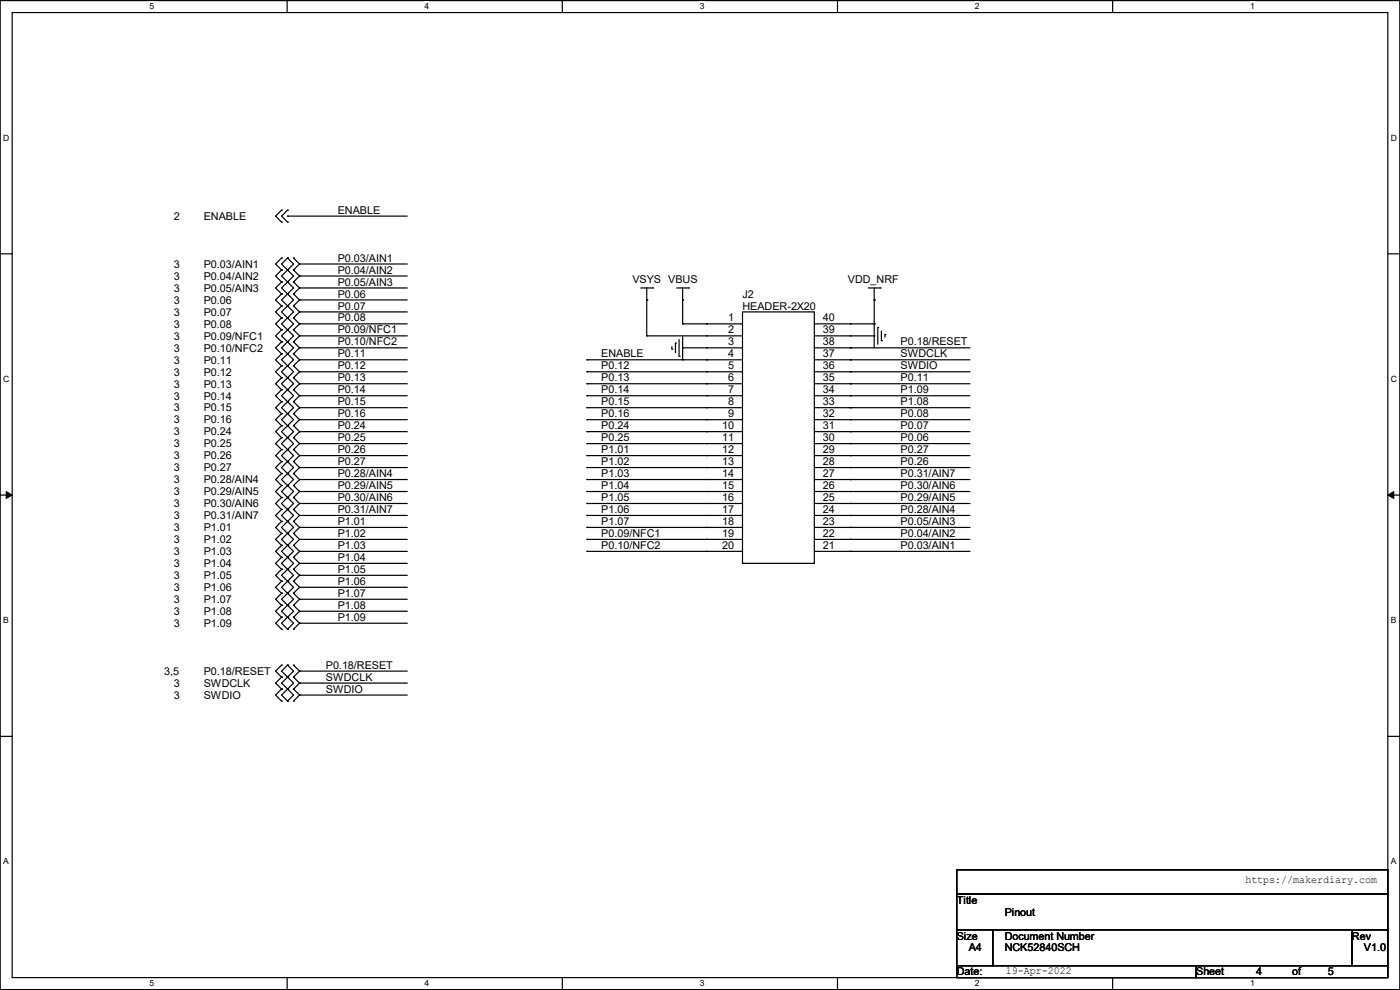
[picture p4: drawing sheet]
<svg xmlns="http://www.w3.org/2000/svg" width="297mm" height="210mm" viewBox="0 0 297 210" stroke-linecap="round" stroke-linejoin="round" font-family="sans-serif">
<path d="M0 .1h297v209.8h-297zM2.6 2.7h291.8v204.7h-291.8z" fill="none" stroke="#000" stroke-width=".25"/>
<g fill="#fff">
<path d="M31.7 .4h1v2h-1z"/>
<path d="M31.7 207.6h1v2h-1z"/>
</g>
<path d="M60.9 .1v2.6M60.9 207.4v2.5" fill="none" stroke="#000" stroke-width=".25"/>
<g fill="#fff">
<path d="M90.1 .4h1v2h-1z"/>
<path d="M90.1 207.6h1v2h-1z"/>
</g>
<path d="M119.3 .1v2.6M119.3 207.4v2.5" fill="none" stroke="#000" stroke-width=".25"/>
<g fill="#fff">
<path d="M148.5 .4h.9v2h-.9z"/>
<path d="M148.5 207.6h.9v2h-.9z"/>
</g>
<path d="M177.7 .1v2.6M177.7 207.4v2.5" fill="none" stroke="#000" stroke-width=".25"/>
<g fill="#fff">
<path d="M206.8 .4h1v2h-1z"/>
<path d="M206.8 207.6h1v2h-1z"/>
</g>
<path d="M236.1 .1v2.6M236.1 207.4v2.5" fill="none" stroke="#000" stroke-width=".25"/>
<g fill="#fff">
<path d="M265.2 .4h1v2h-1z"/>
<path d="M265.2 207.6h1v2h-1z"/>
<path d="M.7 28.2h1.2v2h-1.2z"/>
<path d="M295.1 28.2h1.2v2h-1.2z"/>
<path d="M.7 79.4h1.2v2h-1.2z"/>
<path d="M295.1 79.4h1.2v2h-1.2z"/>
</g>
<path d="M0 53.8h2.6M294.4 53.8h2.6" fill="none" stroke="#000" stroke-width=".25"/>
<g fill="#fff">
<path d="M.7 130.6h1.2v2h-1.2z"/>
<path d="M295.1 130.6h1.1v2h-1.1z"/>
</g>
<path d="M0 105h2.6M294.4 105h2.6" fill="none" stroke="#000" stroke-width=".25"/>
<path d="M1.3 104.3l1.3 .7-1.3 .7zM294.4 105l1.3-.7v1.4z" fill="#000" stroke="#000" stroke-width=".21"/>
<g fill="#fff">
<path d="M.7 181.8h1.2v2h-1.2z"/>
<path d="M295.1 181.8h1.1v2h-1.1z"/>
</g>
<g fill="none" stroke="#000" stroke-width=".25">
<path d="M59.7 54.7h.1M59.7 57.3h.1M59.7 59.8h.1M59.7 44.6h.1M59.7 47.1h.1M59.7 54.7l-1.2 1.3 1.2 1.3M59.7 59.8l-1.2 1.3 1.2 1.3M59.7 57.3l-1.2 1.2 1.2 1.3M59.7 44.6l-1.2 1.2 1.2 1.3M61 57.3h.1M61 54.7h.1M61 59.8h.1"/>
<path d="M61 44.6h.1M61 47.1h.1M61 45.8h.1M61 54.7l1.3 1.3-2.6 2.5 2.6 2.6-2.6 2.5 2.6 2.6-2.6 2.5 2.6 2.5-2.6 2.6 2.6 2.5-2.6 2.6 2.6 2.5-1.3 1.3M61 54.7l-1.3 1.3 2.6 2.5-2.6 2.6 2.6 2.5-1.3 1.3M61 44.6l-1.3 1.2 1.3 1.3M61 45.8h25.4M62.3 54.7h.1M62.3 57.3h.1M62.3 59.8h.1M62.3 54.7l1.2 1.3M62.3 57.3l1.2 1.2"/>
<path d="M62.3 59.8l1.2 1.3M63.5 58.5h.1M63.5 56h.1M63.5 56l-1.2 1.3M63.5 58.5l-1.2 1.3M63.5 58.5h22.9M63.5 56h22.9M59.7 75.1h.1M59.7 77.6h.1M59.7 67.4h.1M59.7 70h.1M59.7 62.4h.1"/>
<path d="M59.7 64.9h.1M59.7 72.5h.1M59.7 75.1l-1.2 1.2 1.2 1.3M59.7 70l-1.2 1.2 1.2 1.3M59.7 77.6l-1.2 1.3 1.2 1.2M59.7 72.5l-1.2 1.3 1.2 1.3M59.7 67.4l-1.2 1.3 1.2 1.3M59.7 62.4l-1.2 1.2 1.2 1.3M59.7 64.9l-1.2 1.3 1.2 1.2M61 77.6h.1M61 75.1h.1M61 70h.1"/>
<path d="M61 67.4h.1M61 64.9h.1M61 62.4h.1M61 72.5h.1M61 64.9l-1.3 1.3 2.6 2.5-2.6 2.5 2.6 2.6-2.6 2.5 2.6 2.6-2.6 2.5 2.6 2.5-2.6 2.6 2.6 2.5-2.6 2.6 2.6 2.5-2.6 2.5 2.6 2.6-1.3 1.3M62.3 75.1h.1M62.3 77.6h.1M62.3 67.4h.1M62.3 70h.1M62.3 62.4h.1M62.3 64.9h.1M62.3 72.5h.1"/>
<path d="M62.3 75.1l1.2 1.2M62.3 77.6l1.2 1.3M62.3 72.5l1.2 1.3M62.3 67.4l1.2 1.3M62.3 62.4l1.2 1.2M62.3 70l1.2 1.2M62.3 64.9l1.2 1.3M63.5 68.7h.1M63.5 66.2h.1M63.5 63.6h.1M63.5 61.1h.1M63.5 78.9h.1"/>
<path d="M63.5 76.3h.1M63.5 71.2h.1M63.5 73.8h.1M63.5 61.1h22.9M63.5 71.2l-1.2 1.3M63.5 76.3l-1.2 1.3M63.5 73.8l-1.2 1.3M63.5 78.9l-1.2 1.2M63.5 63.6l-1.2 1.3M63.5 68.7l-1.2 1.3M63.5 66.2l-1.2 1.2M63.5 61.1l-1.2 1.3"/>
<path d="M63.5 68.7h22.9M63.5 71.2h22.9M63.5 73.8h22.9M63.5 76.3h22.9M63.5 78.9h22.9M63.5 66.2h22.9M63.5 63.6h22.9M124.5 76.3h.1M124.5 78.9h.1M124.5 76.3h33M124.5 78.9h33M135.9 61.1h2.6"/>
<path d="M137.2 63.6h.1M137.2 71.2h.1M137.2 61.1v10.1M137.2 71.2h20.3M138.5 61.1h.1M142.5 74h.1M142.5 73.5v.5M143.3 72.8h.1M143.3 72.8v2M143.6 61.1h2.5M144.1 75.6h.1M144.1 72v3.6"/>
<path d="M144.8 63.6h.1M144.8 76.3h.1M144.8 68.7h.1M144.8 73.8h.1M144.8 61.1v7.6M144.8 71.2v5.1M144.8 68.7h12.7M144.8 73.8h12.7M146.1 61.1h.1M149.9 68.7h.1M149.9 71.2h.1M149.9 73.8h.1"/>
<path d="M149.9 76.3h.1M149.9 78.9h.1M157.5 66.2h15.3v53.3h-15.3zM172.8 68.7h12.7M172.8 71.2h12.7M172.8 73.8h33M172.8 76.3h33M172.8 78.9h33M180.4 78.9h.1M180.4 76.3h.1M180.4 73.8h.1M180.4 71.2h.1"/>
<path d="M180.4 68.7h.1M184.2 61.1h2.5M185.5 63.6h.1M185.5 68.7h.1M185.5 71.2h.1M185.5 61.1v12.7M186.2 69.5h.1M186.2 69.5v3.5M186.7 61.1h.1M187 72.3h.1M187 70.2v2.1M187.7 71h.1"/>
<path d="M187.7 71v.5M59.7 80.1h.1M59.7 82.7h.1M59.7 85.2h.1M59.7 87.8h.1M59.7 90.3h.1M59.7 92.8h.1M59.7 95.4h.1M59.7 97.9h.1M59.7 80.1l-1.2 1.3 1.2 1.3M59.7 85.2l-1.2 1.3 1.2 1.3M59.7 90.3l-1.2 1.3 1.2 1.2"/>
<path d="M59.7 82.7l-1.2 1.2 1.2 1.3M59.7 87.8l-1.2 1.2 1.2 1.3M59.7 92.8l-1.2 1.3 1.2 1.3M59.7 95.4l-1.2 1.2 1.2 1.3M59.7 97.9l-1.2 1.3 1.2 1.3M61 82.7h.1M61 80.1h.1M61 87.8h.1M61 85.2h.1M61 90.3h.1M61 92.8h.1M61 95.4h.1"/>
<path d="M61 97.9h.1M61 82.7l-1.3 1.2 2.6 2.6-2.6 2.5 2.6 2.6-2.6 2.5 2.6 2.5-2.6 2.6 2.6 2.5-2.6 2.6 2.6 2.5-2.6 2.5 2.6 2.6-2.6 2.5 1.3 1.3M62.3 80.1h.1M62.3 82.7h.1M62.3 85.2h.1M62.3 87.8h.1M62.3 90.3h.1M62.3 92.8h.1M62.3 95.4h.1M62.3 97.9h.1M62.3 80.1l1.2 1.3M62.3 85.2l1.2 1.3"/>
<path d="M62.3 90.3l1.2 1.3M62.3 82.7l1.2 1.2M62.3 92.8l1.2 1.3M62.3 87.8l1.2 1.2M62.3 95.4l1.2 1.2M62.3 97.9l1.2 1.3M63.5 99.2h.1M63.5 96.6h.1M63.5 94.1h.1M63.5 89h.1M63.5 86.5h.1M63.5 83.9h.1"/>
<path d="M63.5 81.4h.1M63.5 91.6h.1M63.5 81.4l-1.2 1.3M63.5 86.5l-1.2 1.3M63.5 83.9l-1.2 1.3M63.5 89l-1.2 1.3M63.5 96.6l-1.2 1.3M63.5 91.6l-1.2 1.2M63.5 94.1l-1.2 1.3M63.5 99.2l-1.2 1.3M63.5 81.4h22.9M63.5 83.9h22.9"/>
<path d="M63.5 86.5h22.9M63.5 89h22.9M63.5 91.6h22.9M63.5 94.1h22.9M63.5 96.6h22.9M63.5 99.2h22.9M124.5 81.4h.1M124.5 83.9h.1M124.5 86.5h.1M124.5 89h.1M124.5 91.6h.1M124.5 94.1h.1"/>
<path d="M124.5 96.6h.1M124.5 99.2h.1M124.5 81.4h33M124.5 83.9h33M124.5 86.5h33M124.5 89h33M124.5 91.6h33M124.5 94.1h33M124.5 96.6h33M124.5 99.2h33M149.9 81.4h.1M149.9 83.9h.1"/>
<path d="M149.9 86.5h.1M149.9 89h.1M149.9 91.6h.1M149.9 94.1h.1M149.9 96.6h.1M149.9 99.2h.1M172.8 81.4h33M172.8 83.9h33M172.8 86.5h33M172.8 89h33M172.8 91.6h33M172.8 94.1h33"/>
<path d="M172.8 96.6h33M172.8 99.2h33M180.4 99.2h.1M180.4 96.6h.1M180.4 94.1h.1M180.4 91.6h.1M180.4 89h.1M180.4 86.5h.1M180.4 83.9h.1M180.4 81.4h.1M59.7 108.1h.1M59.7 110.6h.1"/>
<path d="M59.7 115.7h.1M59.7 118.2h.1M59.7 113.2h.1M59.7 105.5h.1M59.7 100.5h.1M59.7 103h.1M59.7 108.1l-1.2 1.2 1.2 1.3M59.7 103l-1.2 1.3 1.2 1.2M59.7 113.2l-1.2 1.2 1.2 1.3M59.7 115.7l-1.2 1.3 1.2 1.2M59.7 118.2l-1.2 1.3 1.2 1.3M59.7 110.6l-1.2 1.3 1.2 1.3"/>
<path d="M59.7 105.5l-1.2 1.3 1.2 1.3M59.7 100.5l-1.2 1.2 1.2 1.3M61 110.6h.1M61 108.1h.1M61 118.2h.1M61 115.7h.1M61 113.2h.1M61 105.5h.1M61 103h.1M61 100.5h.1M61 100.5l-1.3 1.2 2.6 2.6-2.6 2.5 2.6 2.5-2.6 2.6 2.6 2.5-2.6 2.6 2.6 2.5-2.6 2.5 2.6 2.6-2.6 2.5 2.6 2.6-2.6 2.5 1.3 1.3M61 115.7l1.3 1.3-1.3 1.2"/>
<path d="M61 118.2l-1.3 1.3 2.6 2.5-2.6 2.6 2.6 2.5-2.6 2.6 2.6 2.5-1.3 1.3M62.3 108.1h.1M62.3 110.6h.1M62.3 115.7h.1M62.3 118.2h.1M62.3 113.2h.1M62.3 105.5h.1M62.3 100.5h.1M62.3 103h.1M62.3 113.2l1.2 1.2M62.3 108.1l1.2 1.2M62.3 115.7l1.2 1.3"/>
<path d="M62.3 110.6l1.2 1.3M62.3 118.2l1.2 1.3M62.3 105.5l1.2 1.3M62.3 100.5l1.2 1.2M62.3 103l1.2 1.3M63.5 119.5h.1M63.5 117h.1M63.5 114.4h.1M63.5 111.9h.1M63.5 109.3h.1M63.5 106.8h.1M63.5 104.3h.1"/>
<path d="M63.5 101.7h.1M63.5 104.3l-1.2 1.2M63.5 109.3l-1.2 1.3M63.5 111.9l-1.2 1.3M63.5 117l-1.2 1.2M63.5 114.4l-1.2 1.3M63.5 106.8l-1.2 1.3M63.5 119.5l-1.2 1.3M63.5 101.7l-1.2 1.3M63.5 101.7h22.9M63.5 104.3h22.9M63.5 106.8h22.9"/>
<path d="M63.5 109.3h22.9M63.5 111.9h22.9M63.5 114.4h22.9M63.5 117h22.9M63.5 119.5h22.9M124.5 101.7h.1M124.5 104.3h.1M124.5 106.8h.1M124.5 109.3h.1M124.5 111.9h.1M124.5 114.4h.1M124.5 117h.1"/>
<path d="M124.5 101.7h33M124.5 104.3h33M124.5 106.8h33M124.5 109.3h33M124.5 111.9h33M124.5 114.4h33M124.5 117h33M149.9 101.7h.1M149.9 104.3h.1M149.9 106.8h.1M149.9 109.3h.1M149.9 111.9h.1"/>
<path d="M149.9 114.4h.1M149.9 117h.1M172.8 101.7h33M172.8 104.3h33M172.8 106.8h33M172.8 109.3h33M172.8 111.9h33M172.8 114.4h33M172.8 117h33M180.4 117h.1M180.4 114.4h.1M180.4 111.9h.1"/>
<path d="M180.4 109.3h.1M180.4 106.8h.1M180.4 104.3h.1M180.4 101.7h.1M59.7 120.8h.1M59.7 123.3h.1M59.7 125.9h.1M59.7 128.4h.1M59.7 130.9h.1M59.7 133.5h.1M59.7 120.8l-1.2 1.2 1.2 1.3M59.7 123.3l-1.2 1.3 1.2 1.3"/>
<path d="M59.7 125.9l-1.2 1.2 1.2 1.3M59.7 128.4l-1.2 1.3 1.2 1.2M59.7 130.9l-1.2 1.3 1.2 1.3M61 120.8h.1M61 123.3h.1M61 125.9h.1M61 130.9h.1M61 128.4h.1M61 133.5h.1M62.3 120.8h.1M62.3 123.3h.1M62.3 125.9h.1"/>
<path d="M62.3 128.4h.1M62.3 130.9h.1M62.3 133.5h.1M62.3 120.8l1.2 1.2M62.3 123.3l1.2 1.3M62.3 125.9l1.2 1.2M62.3 128.4l1.2 1.3M62.3 130.9l1.2 1.3M63.5 129.7h.1M63.5 127.1h.1M63.5 124.6h.1M63.5 122h.1"/>
<path d="M63.5 132.2h.1M63.5 122l-1.2 1.3M63.5 124.6l-1.2 1.3M63.5 129.7l-1.2 1.2M63.5 127.1l-1.2 1.3M63.5 132.2l-1.2 1.3M63.5 129.7h22.9M63.5 127.1h22.9M63.5 124.6h22.9M63.5 122h22.9M63.5 132.2h22.9M0 156.2h2.6"/>
<path d="M59.7 141.1h.1M59.7 143.6h.1M59.7 146.2h.1M59.7 148.7h.1M59.7 141.1l-1.2 1.3 1.2 1.2M59.7 146.2l-1.2 1.2 1.2 1.3M59.7 143.6l-1.2 1.3 1.2 1.3M61 143.6h.1M61 141.1h.1M61 146.2h.1M61 148.7h.1M61 141.1l-1.3 1.3 1.3 1.2"/>
<path d="M61 141.1l1.3 1.3-2.6 2.5 2.6 2.5-1.3 1.3M61 143.6l1.3 1.3-2.6 2.5 1.3 1.3M62.3 141.1h.1M62.3 143.6h.1M62.3 146.2h.1M62.3 148.7h.1M62.3 141.1l1.2 1.3M62.3 143.6l1.2 1.3M62.3 146.2l1.2 1.2M63.5 144.9h.1M63.5 147.4h.1M63.5 142.4h.1"/>
<path d="M63.5 142.4l-1.2 1.2M63.5 144.9l-1.2 1.3M63.5 147.4l-1.2 1.3M63.5 144.9h22.9M63.5 147.4h22.9M63.5 142.4h22.9M294.4 156.2h2.6M203 184.5h91.4v5.1h-91.4zM203 189.6h91.4v7.6h-91.4zM203 197.2h7.6v7.7h-7.6zM210.6 197.2h76.2v7.7h-76.2zM286.8 197.2h7.6v7.7h-7.6z"/>
<path d="M203 204.9h50.8v2.5h-50.8zM253.8 204.9h40.6v2.5h-40.6z"/>
</g>
<g font-size="2.3">
<text x="36.9" y="46.7">2</text>
<text x="43.2" y="46.7">ENABLE</text>
<text x="71.7" y="45.3">ENABLE</text>
<text x="36.9" y="56.8">3</text>
<text x="36.9" y="59.4">3</text>
<text x="43.2" y="56.8">P0.03/AIN1</text>
<text x="43.2" y="59.4">P0.04/AIN2</text>
<text x="71.7" y="58">P0.04/AIN2</text>
<text x="71.7" y="55.5">P0.03/AIN1</text>
<text x="36.9" y="64.4">3</text>
<text x="36.9" y="61.9">3</text>
<text x="43.2" y="64.4">P0.06</text>
<text x="43.2" y="61.9">P0.05/AIN3</text>
<text x="71.7" y="65.7">P0.07</text>
<text x="71.7" y="63.1">P0.06</text>
<text x="71.7" y="60.6">P0.05/AIN3</text>
<text x="134.2" y="60.1">VSYS VBUS</text>
<text x="157.5" y="63.2">J2</text>
<text x="157.5" y="65.7">HEADER-2X20</text>
<text x="179.9" y="60.1">VDD_NRF</text>
<text x="36.9" y="69.5">3</text>
<text x="36.9" y="67">3</text>
<text x="43.2" y="69.5">P0.08</text>
<text x="43.2" y="67">P0.07</text>
<text x="71.7" y="68.2">P0.08</text>
<text x="71.7" y="70.7">P0.09/NFC1</text>
<text x="154.5" y="68.2">1</text>
<text x="154.5" y="70.7">2</text>
<text x="174.5" y="70.7">39</text>
<text x="174.5" y="68.2">40</text>
<text x="36.9" y="77.1">3</text>
<text x="36.9" y="72.1">3</text>
<text x="36.9" y="74.6">3</text>
<text x="43.2" y="77.1">P0.11</text>
<text x="43.2" y="72.1">P0.09/NFC1</text>
<text x="43.2" y="74.6">P0.10/NFC2</text>
<text x="71.7" y="75.8">P0.11</text>
<text x="71.7" y="73.3">P0.10/NFC2</text>
<text x="127.6" y="75.8">ENABLE</text>
<text x="154.5" y="73.2">3</text>
<text x="154.5" y="75.8">4</text>
<text x="174.5" y="75.8">37</text>
<text x="174.5" y="73.2">38</text>
<text x="191.1" y="73.3">P0.18/RESET</text>
<text x="191.1" y="75.8">SWDCLK</text>
<text x="36.9" y="82.2">3</text>
<text x="36.9" y="79.7">3</text>
<text x="43.2" y="82.2">P0.13</text>
<text x="43.2" y="79.7">P0.12</text>
<text x="71.7" y="83.4">P0.14</text>
<text x="71.7" y="80.9">P0.13</text>
<text x="71.7" y="78.4">P0.12</text>
<text x="127.6" y="78.4">P0.12</text>
<text x="127.6" y="80.9">P0.13</text>
<text x="127.6" y="83.4">P0.14</text>
<text x="154.5" y="78.3">5</text>
<text x="154.5" y="80.9">6</text>
<text x="154.5" y="83.4">7</text>
<text x="174.5" y="83.4">34</text>
<text x="174.5" y="80.9">35</text>
<text x="174.5" y="78.3">36</text>
<text x="191.1" y="78.4">SWDIO</text>
<text x="191.1" y="80.9">P0.11</text>
<text x="191.1" y="83.4">P1.09</text>
<text x="36.9" y="87.3">3</text>
<text x="36.9" y="84.8">3</text>
<text x="36.9" y="89.8">3</text>
<text x="43.2" y="87.3">P0.15</text>
<text x="43.2" y="84.8">P0.14</text>
<text x="43.2" y="89.8">P0.16</text>
<text x="71.7" y="88.5">P0.16</text>
<text x="71.7" y="86">P0.15</text>
<text x="127.6" y="86">P0.15</text>
<text x="127.6" y="88.5">P0.16</text>
<text x="154.5" y="85.9">8</text>
<text x="154.5" y="88.5">9</text>
<text x="174.5" y="88.5">32</text>
<text x="174.5" y="85.9">33</text>
<text x="191.1" y="86">P1.08</text>
<text x="191.1" y="88.5">P0.08</text>
<text x="36.9" y="92.4">3</text>
<text x="36.9" y="94.9">3</text>
<text x="43.2" y="92.4">P0.24</text>
<text x="43.2" y="94.9">P0.25</text>
<text x="71.7" y="93.6">P0.25</text>
<text x="71.7" y="91.1">P0.24</text>
<text x="127.6" y="91.1">P0.24</text>
<text x="127.6" y="93.6">P0.25</text>
<text x="153.2" y="91">10</text>
<text x="153.2" y="93.6">11</text>
<text x="174.5" y="93.6">30</text>
<text x="174.5" y="91">31</text>
<text x="191.1" y="91.1">P0.07</text>
<text x="191.1" y="93.6">P0.06</text>
<text x="36.9" y="97.5">3</text>
<text x="36.9" y="100">3</text>
<text x="43.2" y="97.5">P0.26</text>
<text x="43.2" y="100">P0.27</text>
<text x="71.7" y="101.2">P0.28/AIN4</text>
<text x="71.7" y="98.7">P0.27</text>
<text x="71.7" y="96.1">P0.26</text>
<text x="127.6" y="96.1">P1.01</text>
<text x="127.6" y="98.7">P1.02</text>
<text x="127.6" y="101.2">P1.03</text>
<text x="153.2" y="96.1">12</text>
<text x="153.2" y="98.6">13</text>
<text x="153.2" y="101.2">14</text>
<text x="174.5" y="101.2">27</text>
<text x="174.5" y="98.6">28</text>
<text x="174.5" y="96.1">29</text>
<text x="191.1" y="96.1">P0.27</text>
<text x="191.1" y="98.7">P0.26</text>
<text x="191.1" y="101.2">P0.31/AIN7</text>
<text x="36.9" y="107.6">3</text>
<text x="36.9" y="102.5">3</text>
<text x="36.9" y="105.1">3</text>
<text x="43.2" y="107.6">P0.30/AIN6</text>
<text x="43.2" y="102.5">P0.28/AIN4</text>
<text x="43.2" y="105.1">P0.29/AIN5</text>
<text x="71.7" y="106.3">P0.30/AIN6</text>
<text x="71.7" y="103.8">P0.29/AIN5</text>
<text x="127.6" y="103.8">P1.04</text>
<text x="127.6" y="106.3">P1.05</text>
<text x="153.2" y="103.7">15</text>
<text x="153.2" y="106.3">16</text>
<text x="174.5" y="106.3">25</text>
<text x="174.5" y="103.7">26</text>
<text x="191.1" y="103.8">P0.30/AIN6</text>
<text x="191.1" y="106.3">P0.29/AIN5</text>
<text x="36.9" y="110.2">3</text>
<text x="36.9" y="112.7">3</text>
<text x="43.2" y="110.2">P0.31/AIN7</text>
<text x="43.2" y="112.7">P1.01</text>
<text x="71.7" y="113.9">P1.02</text>
<text x="71.7" y="111.4">P1.01</text>
<text x="71.7" y="108.8">P0.31/AIN7</text>
<text x="127.6" y="108.8">P1.06</text>
<text x="127.6" y="111.4">P1.07</text>
<text x="127.6" y="113.9">P0.09/NFC1</text>
<text x="153.2" y="108.8">17</text>
<text x="153.2" y="111.3">18</text>
<text x="153.2" y="113.9">19</text>
<text x="174.5" y="113.9">22</text>
<text x="174.5" y="111.3">23</text>
<text x="174.5" y="108.8">24</text>
<text x="191.1" y="108.8">P0.28/AIN4</text>
<text x="191.1" y="111.4">P0.05/AIN3</text>
<text x="191.1" y="113.9">P0.04/AIN2</text>
<text x="36.9" y="117.8">3</text>
<text x="36.9" y="115.2">3</text>
<text x="43.2" y="117.8">P1.03</text>
<text x="43.2" y="115.2">P1.02</text>
<text x="71.7" y="119">P1.04</text>
<text x="71.7" y="116.5">P1.03</text>
<text x="127.6" y="116.5">P0.10/NFC2</text>
<text x="153.2" y="116.4">20</text>
<text x="174.5" y="116.4">21</text>
<text x="191.1" y="116.5">P0.03/AIN1</text>
<text x="36.9" y="120.3">3</text>
<text x="36.9" y="122.9">3</text>
<text x="36.9" y="125.4">3</text>
<text x="43.2" y="120.3">P1.04</text>
<text x="43.2" y="122.9">P1.05</text>
<text x="43.2" y="125.4">P1.06</text>
<text x="71.7" y="124.1">P1.06</text>
<text x="71.7" y="121.5">P1.05</text>
<text x="36.9" y="130.5">3</text>
<text x="36.9" y="127.9">3</text>
<text x="43.2" y="130.5">P1.08</text>
<text x="43.2" y="127.9">P1.07</text>
<text x="71.7" y="129.2">P1.08</text>
<text x="71.7" y="126.6">P1.07</text>
<text x="71.7" y="131.7">P1.09</text>
<text x="36.9" y="133">3</text>
<text x="43.2" y="133">P1.09</text>
<text x="34.8" y="143.2">3,5</text>
<text x="43.2" y="143.2">P0.18/RESET</text>
<text x="69.1" y="141.9">P0.18/RESET</text>
<text x="36.9" y="145.7">3</text>
<text x="36.9" y="148.3">3</text>
<text x="43.2" y="145.7">SWDCLK</text>
<text x="43.2" y="148.3">SWDIO</text>
<text x="69.1" y="144.4">SWDCLK</text>
<text x="69.1" y="146.9">SWDIO</text>
<text x="203" y="191.7">Title</text>
<text x="264.2" y="187.4">https://makerdiary.com</text>
<text x="213.2" y="194.2">Pinout</text>
<text x="203" y="199.3">Size</text>
<text x="205.5" y="201.8">A4</text>
<text x="213.1" y="199.3">Document Number</text>
<text x="213.2" y="201.8">NCK52840SCH</text>
<text x="286.8" y="199.3">Rev</text>
<text x="289.4" y="201.8">V1.0</text>
<text x="203" y="206.9">Date:</text>
<text x="213.4" y="206.7">19-Apr-2022</text>
<text x="253.8" y="206.9">Sheet</text>
<text x="266.5" y="206.9">4</text>
<text x="274.1" y="206.9">of</text>
<text x="281.7" y="206.9">5</text>
</g>
<g font-size="1.8">
<text x="31.7" y="2">5</text>
<text x="90.1" y="2">4</text>
<text x="148.5" y="2">3</text>
<text x="206.8" y="2">2</text>
<text x="265.2" y="2">1</text>
<text x=".7" y="29.8">D</text>
<text x="295.1" y="29.8">D</text>
<text x=".7" y="81">C</text>
<text x="295.1" y="81">C</text>
<text x=".7" y="132.2">B</text>
<text x="295.1" y="132.2">B</text>
<text x=".7" y="183.4">A</text>
<text x="295.1" y="183.4">A</text>
<text x="31.7" y="209.3">5</text>
<text x="90.1" y="209.3">4</text>
<text x="148.5" y="209.3">3</text>
<text x="206.8" y="209.3">2</text>
<text x="265.2" y="209.3">1</text>
</g>
</svg>
